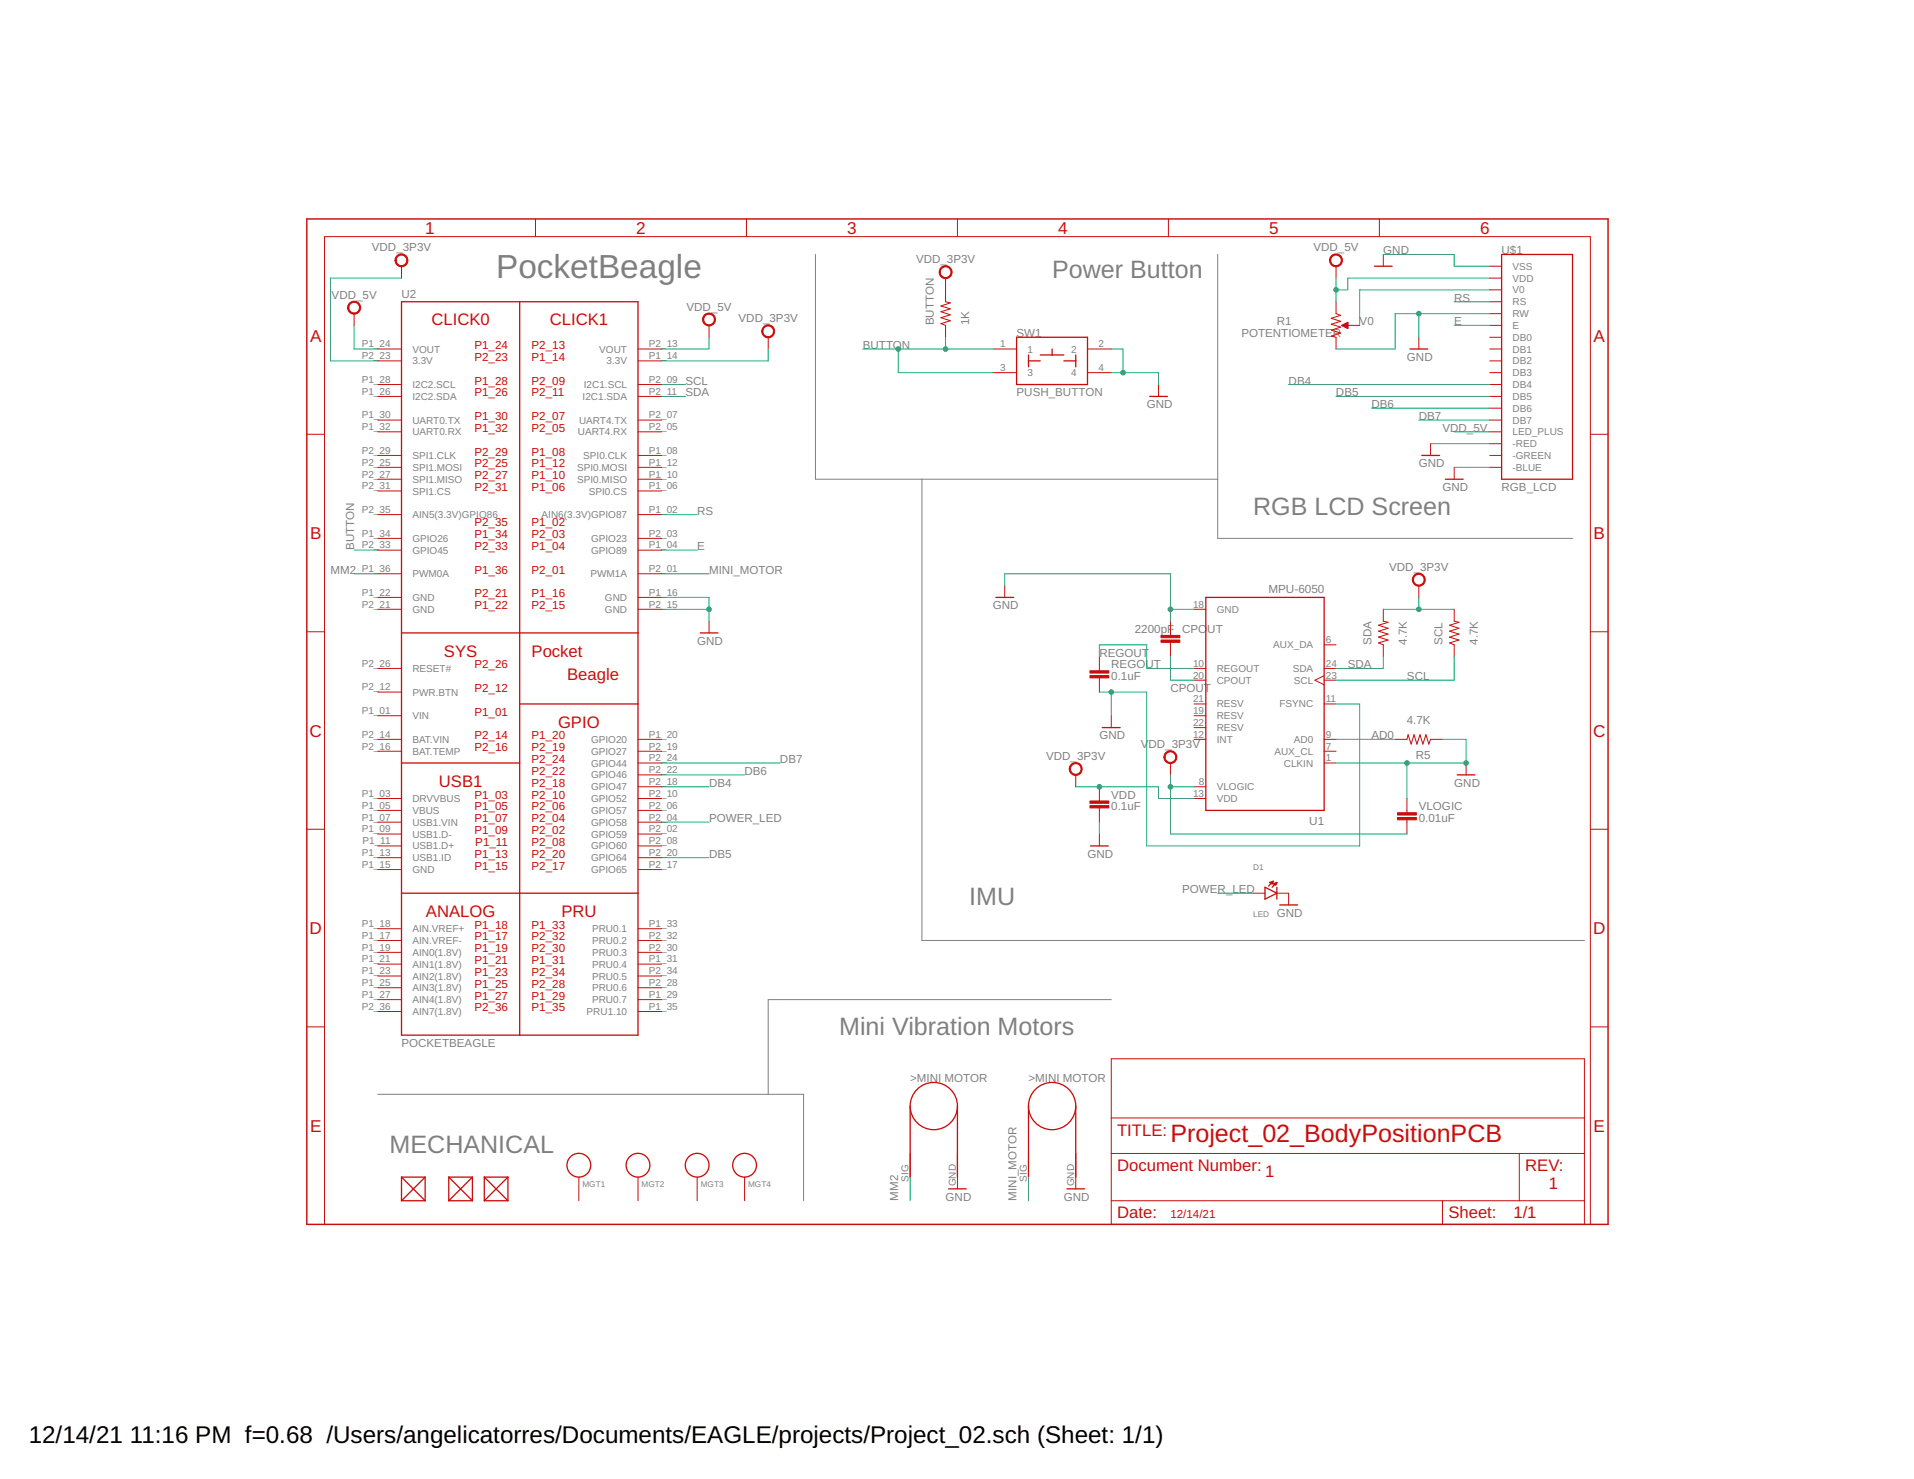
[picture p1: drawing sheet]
<svg xmlns="http://www.w3.org/2000/svg" width="279mm" height="216mm" viewBox="0 0 279 216" stroke-linecap="round" stroke-linejoin="round" font-family="sans-serif">
<path d="M119 37.1v32.9h58.8M177.8 37.1v41.5h51.8M134.6 70v67.3h96.7M55.1 159.7h62.2v15.6M162.2 145.9h-50.1v13.8" fill="none" stroke="#808080" stroke-width=".15"/>
<g fill="none" stroke="#c90d0c" stroke-width=".19">
<path d="M200.6 38.9h2.6M219.2 37.1h10.4v32.9h-10.4zM58.6 44h34.5v107.1h-34.5zM75.9 44v107.1M148.4 49.2h10.3v6.9h-10.3zM150.1 52.7h1.7M150.1 51.8v1.8M151.8 51.8h3.5M153.6 50.9v.9M155.3 52.7h1.7M157 51.8v1.8M167.8 57.9h2.6"/>
<path d="M195.9 47.5l.8-.4v.8zM195.9 47.5h.8M196.1 47.4h.6M196.2 47.7h.5M196.4 47.2h.3M196.5 47.8h.2M196.7 47.1h.1M205.8 50.9h2.6M207.5 66.5h2.6M211 70h2.6M58.6 92.4h34.5M102.2 92.4h2.6"/>
<path d="M145.4 87.2h2.6M176 87.2h17.3v31.1h-17.3zM58.6 111.4h17.3M75.9 102.8h17.2M160.9 106.2h2.6M212.7 113.1h2.6M58.6 130.4h34.5M159.2 123.5h2.6M184.7 129.5l1.7 .9-1.7 .9zM185.4 128.8h.4M185.7 129h.1M185.7 128.7h.1"/>
<path d="M185.9 128.7l-.7 .6M185.9 128.7l-.5 .1 .3 .2M185.9 128.7l-.2 .3M185.9 129l.5-.2-.2 .4zM185.9 129h.4M186.1 129.1h.1M186.4 128.8h.1M186.4 129.5v1.8M186.4 128.8l-.7 .7M186.8 132.1h2.6M58.6 171.8v3.5M58.6 171.8l3.5 3.5"/>
<path d="M58.6 171.8h3.5M58.6 175.3h3.5M62.1 171.8l-3.5 3.5M62.1 171.8v3.5M65.5 171.8h3.5M65.5 175.3h3.5M65.5 171.8l3.5 3.5M65.5 171.8v3.5M69 171.8l-3.5 3.5M69 171.8v3.5M70.7 171.8h3.4M70.7 175.3h3.4"/>
<path d="M70.7 171.8l3.4 3.5M70.7 171.8v3.5M74.1 171.8l-3.4 3.5M74.1 171.8v3.5M132.9 161.5v10.3M138.5 173.5h2.6M139.8 161.5v10.3M150.1 161.5v10.3M155.7 173.5h2.6M157 161.5v10.3"/>
<circle cx="84.5" cy="170.1" r="1.74"/>
<circle cx="93.1" cy="170.1" r="1.74"/>
<circle cx="101.8" cy="170.1" r="1.74"/>
<circle cx="108.7" cy="170.1" r="1.74"/>
<circle cx="136.3" cy="161.5" r="3.5"/>
<circle cx="153.6" cy="161.5" r="3.5"/>
</g>
<g fill="none" stroke="#c90d0c" stroke-width=".15">
<path d="M58.6 38.9v1.7M78.2 32v2.5M109 32v2.5M139.8 32v2.5M170.6 32v2.5M195 38.9v1.7M201.4 32v2.5M201.9 37.1v1.8M217.5 38.9h1.7M51.7 45.8v1.7M55.1 52.7h3.5M55.1 50.9h3.5"/>
<path d="M55.1 57.9h3.5M55.1 56.1h3.5M93.1 52.7h3.5M93.1 50.9h3.5M93.1 57.9h3.5M93.1 56.1h3.5M103.5 47.5v1.7M112.1 49.2v1.7M138 40.6v3.4l.7 .2-1.3 .5 1.3 .4-1.3 .4 1.3 .5-1.3 .4 1.3 .4-1.3 .4 .6 .3v1.7M144.9 50.9h3.5M144.9 54.4h3.5M158.7 50.9h3.5"/>
<path d="M158.7 54.4h3.5M169.1 56.1v1.8M195 44v1.8l.7 .2-1.4 .5 1.4 .4-1.4 .4 1.4 .5-1.4 .4 1.4 .4-1.4 .5 .7 .1v1.7M196.7 47.5h1.8M207.1 49.2v1.7M217.5 52.7h1.7M217.5 50.9h1.7M217.5 57.9h1.7M217.5 56.1h1.7M217.5 47.5h1.7M217.5 54.4h1.7M217.5 40.6h1.7"/>
<path d="M217.5 42.3h1.7M217.5 44h1.7M217.5 45.8h1.7M217.5 49.2h1.7M217.5 59.6h1.7M44.8 63.4h2.6M55.1 75.1h3.5M55.1 71.7h3.5M55.1 66.5h3.5M55.1 70h3.5M55.1 68.2h3.5M55.1 61.3h3.5"/>
<path d="M55.1 63h3.5M55.1 78.6h3.5M93.1 75.1h3.5M93.1 71.7h3.5M93.1 66.5h3.5M93.1 70h3.5M93.1 68.2h3.5M93.1 61.3h3.5M93.1 63h3.5M93.1 78.6h3.5M208.8 64.8v1.7M212.3 68.2v1.8"/>
<path d="M217.5 66.5h1.7M217.5 68.2h1.7M217.5 61.3h1.7M217.5 63h1.7M217.5 64.8h1.7M232.2 63.4h2.5M44.8 92.2h2.6M55.1 97.6h3.5M55.1 88.9h3.5M55.1 80.3h3.5M55.1 87.2h3.5M55.1 83.8h3.5"/>
<path d="M93.1 88.9h3.5M93.1 80.3h3.5M93.1 87.2h3.5M93.1 83.8h3.5M103.5 90.7v1.7M146.7 85.5v1.7M160.5 95.8v2.1M160.5 99v2M170.9 90.7v2M170.9 93.8v2M174.3 99.3h1.7M174.3 97.6h1.7"/>
<path d="M174.3 88.9h1.7M193.3 98.6l-1.4 .7 1.4 .7M193.3 99.3h1.7M193.3 94.1h1.7M193.3 97.6h1.7M201.9 88.9v1.8l.7 .1-1.4 .5 1.4 .4-1.4 .4 1.4 .5-1.4 .4 1.4 .4-1.4 .5 .7 .2v1.7M207.1 85.5v1.7M212.3 88.9v1.8l.7 .1-1.4 .5 1.4 .4-1.4 .4 1.4 .5-1.4 .4 1.4 .4-1.4 .5 .7 .2v1.7M232.2 92.2h2.5M55.1 109.7h3.5M55.1 107.9h3.5M55.1 116.6h3.5"/>
<path d="M55.1 104.5h3.5M55.1 118.3h3.5M55.1 101h3.5M93.1 111.4h3.5M93.1 109.7h3.5M93.1 107.9h3.5M93.1 114.9h3.5M93.1 116.6h3.5M93.1 118.3h3.5M93.1 113.1h3.5M157 113.1v1.8M160.5 114.9v2"/>
<path d="M160.5 117.9v2.1M162.2 104.5v1.7M170.9 111.4v1.7M174.3 107.9h1.7M174.3 102.8h1.7M174.3 106.2h1.7M174.3 114.9h1.7M174.3 116.6h1.7M174.3 104.5h1.7M193.3 111.4h1.7M193.3 109.7h1.7M193.3 107.9h1.7"/>
<path d="M193.3 102.8h1.7M203.7 107.9h1.7l.1-.6 .5 1.3 .4-1.3 .4 1.3 .5-1.3 .4 1.3 .5-1.3 .4 1.3 .2-.7h1.8M205.4 116.6v2M205.4 119.7v2.1M214 111.4v1.7M44.8 121.1h2.6M55.1 120h3.5M55.1 121.8h3.5M55.1 123.5h3.5M55.1 125.2h3.5M55.1 126.9h3.5M55.1 137.3h3.5"/>
<path d="M55.1 139h3.5M55.1 135.6h3.5M93.1 120h3.5M93.1 121.8h3.5M93.1 123.5h3.5M93.1 125.2h3.5M93.1 126.9h3.5M93.1 137.3h3.5M93.1 139h3.5M93.1 135.6h3.5M160.5 121.8v1.7M182.9 130.4h1.8"/>
<path d="M186.4 130.4h1.7v1.7M232.2 121.1h2.5M44.8 149.9h2.6M55.1 140.7h3.5M55.1 142.5h3.5M55.1 144.2h3.5M55.1 145.9h3.5M55.1 147.7h3.5M93.1 140.7h3.5M93.1 142.5h3.5M93.1 144.2h3.5M93.1 145.9h3.5"/>
<path d="M93.1 147.7h3.5M162.2 154.6h69.1v24.1h-69.1zM232.2 149.9h2.5M47.4 178.7v-144.2h184.8v144.2M84.5 171.8v3.5M93.1 171.8v3.5M101.8 171.8v3.5M108.7 171.8v3.5M132.9 168.4v3.4M139.8 168.4v5.1M150.1 168.4v3.4M157 168.4v5.1"/>
<path d="M162.2 168.4h69.1M162.2 175.3h69.1M162.2 163.2h69.1M210.6 175.3v3.4M221.8 168.4v6.9"/>
</g>
<path d="M44.8 32h189.9v146.7h-189.9z" fill="none" stroke="#c90d0c" stroke-width=".21"/>
<g fill="#c90d0c" stroke="#c90d0c" stroke-width=".15">
<path d="M159.1 97.9h2.8v.4h-2.8z"/>
<path d="M159.1 98.6h2.8v.4h-2.8z"/>
<path d="M159.1 116.9h2.8v.4h-2.8z"/>
<path d="M159.1 117.6h2.8v.3h-2.8z"/>
<path d="M169.5 92.8h2.7v.3h-2.7z"/>
<path d="M169.5 93.4h2.7v.4h-2.7z"/>
<path d="M204 118.6h2.8v.4h-2.8z"/>
<path d="M204 119.3h2.8v.4h-2.8z"/>
</g>
<g fill="#c90d0c" stroke="#c90d0c" stroke-width=".15">
<path d="M102.9 45.9a.95 .95 0 0 1 1.5 .3 .95 .95 0 0 1-.7 1.4 .95 .95 0 0 1-1.1-1h.1a.78 .78 0 0 1 1.1-.7 .78 .78 0 0 1 .2 1.3 .78 .78 0 0 1-1.2-.3l-.1-.3h-.1v-.2z" fill-rule="evenodd"/>
<path d="M111.5 47.6a.94 .94 0 0 1 1.5 .4 .94 .94 0 0 1-.7 1.3 .94 .94 0 0 1-1.1-.9h.2a.78 .78 0 0 1 1-.8 .78 .78 0 0 1 .3 1.3 .78 .78 0 0 1-1.3-.3v-.2h-.2v-.3z" fill-rule="evenodd"/>
<path d="M194.4 37.3a.95 .95 0 0 1 1.5 .3 .95 .95 0 0 1-.7 1.3 .95 .95 0 0 1-1.1-.9h.1a.78 .78 0 0 1 1.1-.7 .78 .78 0 0 1 .3 1.2 .78 .78 0 0 1-1.3-.3l-.1-.2h-.1v-.3z" fill-rule="evenodd"/>
<path d="M156.4 111.5a.95 .95 0 0 1 1.5 .3 .95 .95 0 0 1-.7 1.4 .95 .95 0 0 1-1.1-1h.2a.78 .78 0 0 1 1-.7 .78 .78 0 0 1 .3 1.3 .78 .78 0 0 1-1.3-.3v-.3h-.2v-.2z" fill-rule="evenodd"/>
<path d="M206.5 83.9a.95 .95 0 0 1 1.5 .3 .95 .95 0 0 1-.7 1.4 .95 .95 0 0 1-1.1-1h.1a.78 .78 0 0 1 1.1-.7 .78 .78 0 0 1 .2 1.3 .78 .78 0 0 1-1.2-.3l-.1-.3h-.1v-.3z" fill-rule="evenodd"/>
<path d="M170.1 110a.95 .95 0 0 1 1.5-.1 .95 .95 0 0 1-.4 1.5 .95 .95 0 0 1-1.3-.9h.2a.78 .78 0 0 1 1.1-.6 .78 .78 0 0 1 .1 1.3 .78 .78 0 0 1-1.2-.4v-.3h-.2z" fill-rule="evenodd"/>
<path d="M51.1 44.2a.95 .95 0 0 1 1.5 .3 .95 .95 0 0 1-.7 1.4 .95 .95 0 0 1-1.2-1h.2a.78 .78 0 0 1 1.2-.6 .78 .78 0 0 1 .1 1.3 .78 .78 0 0 1-1.3-.5v-.2h-.2l.1-.3z" fill-rule="evenodd"/>
<path d="M58 37.3a.95 .95 0 0 1 1.5 .3 .95 .95 0 0 1-.7 1.3 .95 .95 0 0 1-1.1-.9h.1a.78 .78 0 0 1 1.1-.7 .78 .78 0 0 1 .2 1.2 .78 .78 0 0 1-1.2-.3l-.1-.2h-.1v-.3z" fill-rule="evenodd"/>
<path d="M137.4 39a.95 .95 0 0 1 1.5 .3 .95 .95 0 0 1-.6 1.3 .95 .95 0 0 1-1.2-.9h.2a.78 .78 0 0 1 1.1-.6 .78 .78 0 0 1 .1 1.3 .78 .78 0 0 1-1.2-.4v-.3h-.2l.1-.5z" fill-rule="evenodd"/>
</g>
<g fill="none" stroke="#0dab76" stroke-width=".15">
<path d="M201.9 37.1h10.4v1.8h5.2M51.7 47.5v3.4h3.4M58.6 40.6h-10.4v12.1h6.9M96.6 56.1h3.5M96.6 57.9h3.5M103.5 49.2v1.7h-6.9M112.1 50.9v1.8h-15.5M125.9 50.9h19M131.1 50.9v3.5h13.8M138 49.2v1.7M162.2 50.9h1.7v3.5M162.2 54.4h6.9v1.7"/>
<path d="M188.1 56.1h29.4M195 40.6v3.4M195 57.9h22.5M200.2 59.6h17.3M207.1 45.8v3.4M212.3 44h5.2M212.3 47.5h5.2M217.5 45.8h-13.8v5.1h-8.7M217.5 40.6h-20.8v1.7h-1.7M217.5 42.3h-19v5.2M96.6 75.1h5.2M207.1 61.3h10.4"/>
<path d="M208.8 64.8h8.7M212.3 63h5.2M212.3 68.2h5.2M51.7 83.8h3.4M51.7 80.3h3.4M96.6 87.2h6.9v3.5M96.6 88.9h6.9M96.6 83.8h6.9M96.6 80.3h5.2M146.7 85.5v-1.7h24.2v6.9M160.5 95.8v-1.7h6.9v3.5h6.9M170.9 88.9h3.4"/>
<path d="M170.9 95.8v3.5h3.4M201.9 88.9h10.4M201.9 95.8v1.8h-6.9M207.1 87.2v1.7M212.3 95.8v3.5h-17.3M96.6 111.4h17.3M96.6 114.9h6.9M96.6 113.1h12.1M157 114.9h12.1v1.7h5.2M160.5 101h6.9v22.5h31.1v-20.7h-3.5M162.2 101v3.5M170.9 113.1v8.7h34.5"/>
<path d="M170.9 114.9h3.4M195 107.9h8.7M205.4 111.4v5.2M210.6 107.9h3.4v3.5h-19M96.6 125.2h6.9M96.6 120h6.9M160.5 120v1.8M177.8 130.4h5.1M132.9 171.8v3.5M150.1 171.8v3.5"/>
</g>
<g fill="#0dab76" stroke="#0dab76" stroke-width=".15">
<circle cx="195" cy="42.3" r=".34"/>
<circle cx="163.9" cy="54.4" r=".34"/>
<circle cx="103.5" cy="88.9" r=".34"/>
<circle cx="207.1" cy="45.8" r=".34"/>
<circle cx="162.2" cy="101" r=".34"/>
<circle cx="170.9" cy="88.9" r=".34"/>
<circle cx="205.4" cy="111.4" r=".34"/>
<circle cx="214" cy="111.4" r=".34"/>
<circle cx="160.5" cy="114.9" r=".34"/>
<circle cx="207.1" cy="88.9" r=".34"/>
<circle cx="170.9" cy="114.9" r=".34"/>
<circle cx="138" cy="50.9" r=".34"/>
<circle cx="131.1" cy="50.9" r=".34"/>
</g>
<text font-size="4.9" fill="#808080" x="72.4" y="40.6">PocketBeagle</text>
<g font-size="3.7" fill="#808080">
<text x="153.6" y="40.6">Power Button</text>
<text x="182.9" y="75.1">RGB LCD Screen</text>
<text x="141.5" y="132.1">IMU</text>
<text x="122.5" y="151.1">Mini Vibration Motors</text>
<text x="56.9" y="168.4">MECHANICAL</text>
</g>
<text font-size="3.7" fill="#c90d0c" x="170.8" y="166.6">Project_02_BodyPositionPCB</text>
<g font-size="3.5">
<text x="4.2" y="210.7">12/14/21</text>
<text x="18.9" y="210.7">11:16 PM f=0.68 /Users/angelicatorres/Documents/EAGLE/projects/Project_02.sch (Sheet: 1/1)</text>
</g>
<g font-size="2.5" fill="#c90d0c">
<text x="62.1" y="34.1">1</text>
<text x="92.9" y="34.1">2</text>
<text x="123.7" y="34.1">3</text>
<text x="154.5" y="34.1">4</text>
<text x="185.3" y="34.1">5</text>
<text x="216.1" y="34.1">6</text>
<text x="45.3" y="49.9">A</text>
<text x="232.6" y="49.9">A</text>
<text x="45.3" y="78.7">B</text>
<text x="232.6" y="78.7">B</text>
<text x="45.2" y="107.5">C</text>
<text x="232.6" y="107.5">C</text>
<text x="45.2" y="136.4">D</text>
<text x="232.6" y="136.4">D</text>
<text x="45.3" y="165.2">E</text>
<text x="232.6" y="165.2">E</text>
</g>
<g font-size="2.4" fill="#c90d0c">
<text x="63" y="47.5">CLICK0</text>
<text x="80.3" y="47.5">CLICK1</text>
<text x="64.8" y="95.8">SYS</text>
<text x="77.6" y="95.8">Pocket</text>
<text x="82.8" y="99.3">Beagle</text>
<text x="81.5" y="106.2">GPIO</text>
<text x="64.1" y="114.8">USB1</text>
<text x="62.2" y="133.8">ANALOG</text>
<text x="81.9" y="133.8">PRU</text>
<text x="163.1" y="165.8">TITLE:</text>
<text x="163.1" y="171">Document Number:</text>
<text x="184.7" y="171.8">1</text>
<text x="222.7" y="171">REV:</text>
<text x="226.1" y="173.6">1</text>
<text x="163.1" y="177.9">Date:</text>
<text x="211.4" y="177.9">Sheet:</text>
<text x="220.9" y="177.9">1/1</text>
</g>
<g font-size="1.7" fill="#808080">
<text x="54.3" y="36.7">VDD_3P3V</text>
<text x="133.7" y="38.4">VDD_3P3V</text>
<text x="191.7" y="36.7">VDD_5V</text>
<text x="201.9" y="37.1">GND</text>
<text x="219.2" y="37.1">U$1</text>
<text x="48.4" y="43.6">VDD_5V</text>
<text x="58.6" y="43.5">U2</text>
<text x="100.2" y="45.3">VDD_5V</text>
<text x="107.8" y="47.1">VDD_3P3V</text>
<text x="136.3" y="47.5" transform="rotate(-90 136.3 47.5)">BUTTON</text>
<text x="141.5" y="47.5" transform="rotate(-90 141.5 47.5)">1K</text>
<text x="186.4" y="47.5">R1</text>
<text x="198.5" y="47.5">V0</text>
<text x="212.3" y="44">RS</text>
<text x="212.3" y="47.5">E</text>
<text x="125.9" y="51">BUTTON</text>
<text x="148.4" y="49.2">SW1</text>
<text x="181.2" y="49.2">POTENTIOMETER</text>
<text x="205.4" y="52.7">GND</text>
<text x="100" y="57.9">SDA</text>
<text x="100" y="56.1">SCL</text>
<text x="148.4" y="57.9">PUSH_BUTTON</text>
<text x="167.4" y="59.6">GND</text>
<text x="188.1" y="56.1">DB4</text>
<text x="195" y="57.9">DB5</text>
<text x="200.2" y="59.6">DB6</text>
<text x="207.1" y="61.3">DB7</text>
<text x="210.6" y="63">VDD_5V</text>
<text x="207.1" y="68.2">GND</text>
<text x="210.6" y="71.7">GND</text>
<text x="219.2" y="71.7">RGB_LCD</text>
<text x="101.8" y="75.1">RS</text>
<text x="48.2" y="83.8">MM2</text>
<text x="51.7" y="80.3" transform="rotate(-90 51.7 80.3)">BUTTON</text>
<text x="101.8" y="80.3">E</text>
<text x="103.5" y="83.8">MINI_MOTOR</text>
<text x="202.8" y="83.3">VDD_3P3V</text>
<text x="144.9" y="88.9">GND</text>
<text x="185.2" y="86.6">MPU-6050</text>
<text x="101.8" y="94.1">GND</text>
<text x="160.5" y="95.8">REGOUT</text>
<text x="165.7" y="92.4">2200pF CPO</text>
<text x="176.2" y="92.4">UT</text>
<text x="200.2" y="94.1" transform="rotate(-90 200.2 94.1)">SDA</text>
<text x="205.4" y="94.1" transform="rotate(-90 205.4 94.1)">4.7K</text>
<text x="210.6" y="94.1" transform="rotate(-90 210.6 94.1)">SCL</text>
<text x="215.7" y="94.1" transform="rotate(-90 215.7 94.1)">4.7K</text>
<text x="162.2" y="99.3">0.1uF</text>
<text x="162.2" y="97.6">REGOUT</text>
<text x="170.8" y="101">CPOUT</text>
<text x="196.7" y="97.6">SDA</text>
<text x="205.4" y="99.3">SCL</text>
<text x="160.5" y="107.9">GND</text>
<text x="200.2" y="107.9">AD0</text>
<text x="205.3" y="105.7">4.7K</text>
<text x="108.7" y="113.1">DB6</text>
<text x="113.9" y="111.4">DB7</text>
<text x="152.7" y="110.9">VDD_3P3V</text>
<text x="166.5" y="109.2">V</text>
<text x="167.7" y="109.2">DD_3P3V</text>
<text x="206.7" y="110.9">R5</text>
<text x="103.5" y="114.8">DB4</text>
<text x="162.2" y="118.3">0.1uF</text>
<text x="162.2" y="116.6">VDD</text>
<text x="207.1" y="118.3">VLOGIC</text>
<text x="212.3" y="114.8">GND</text>
<text x="103.5" y="125.2">DB5</text>
<text x="103.5" y="120">POWER_LED</text>
<text x="158.8" y="125.2">GND</text>
<text x="191.1" y="120.4">U1</text>
<text x="207.1" y="120">0.01uF</text>
<text x="172.6" y="130.4">POWER_LED</text>
<text x="186.4" y="133.8">GND</text>
<text x="58.6" y="152.8">POCKETBEAGLE</text>
<text x="132.9" y="158">&gt;MINI MOTOR</text>
<text x="150.1" y="158">&gt;MINI MOTOR</text>
<text x="131.1" y="175.3" transform="rotate(-90 131.1 175.3)">MM2</text>
<text x="138" y="175.3">GND</text>
<text x="148.4" y="175.3" transform="rotate(-90 148.4 175.3)">MINI_MOTOR</text>
<text x="155.3" y="175.3">GND</text>
</g>
<g font-size="1.7" fill="#c90d0c">
<text x="69.3" y="51">P1_24</text>
<text x="69.3" y="52.7">P2_23</text>
<text x="77.6" y="52.7">P1_14</text>
<text x="77.6" y="51">P2_13</text>
<text x="69.3" y="57.9">P1_26</text>
<text x="69.3" y="56.1">P1_28</text>
<text x="77.6" y="56.1">P2_09</text>
<text x="77.6" y="57.9">P2_11</text>
<text x="69.3" y="63">P1_32</text>
<text x="69.3" y="61.3">P1_30</text>
<text x="77.6" y="61.3">P2_07</text>
<text x="77.6" y="63">P2_05</text>
<text x="69.3" y="68.2">P2_25</text>
<text x="69.3" y="69.9">P2_27</text>
<text x="69.3" y="66.5">P2_29</text>
<text x="69.3" y="71.7">P2_31</text>
<text x="77.6" y="71.7">P1_06</text>
<text x="77.6" y="66.5">P1_08</text>
<text x="77.6" y="68.2">P1_12</text>
<text x="77.6" y="69.9">P1_10</text>
<text x="69.3" y="76.9">P2_35</text>
<text x="77.6" y="76.9">P1_02</text>
<text x="69.3" y="78.6">P1_34</text>
<text x="69.3" y="83.8">P1_36</text>
<text x="69.3" y="80.3">P2_33</text>
<text x="77.6" y="83.8">P2_01</text>
<text x="77.6" y="80.3">P1_04</text>
<text x="77.6" y="78.6">P2_03</text>
<text x="69.3" y="88.9">P1_22</text>
<text x="69.3" y="87.2">P2_21</text>
<text x="77.6" y="87.2">P1_16</text>
<text x="77.6" y="88.9">P2_15</text>
<text x="69.3" y="97.6">P2_26</text>
<text x="69.3" y="101">P2_12</text>
<text x="69.3" y="104.5">P1_01</text>
<text x="69.3" y="107.9">P2_14</text>
<text x="77.6" y="107.9">P1_20</text>
<text x="69.3" y="109.7">P2_16</text>
<text x="77.6" y="109.7">P2_19</text>
<text x="77.6" y="113.1">P2_22</text>
<text x="77.6" y="111.4">P2_24</text>
<text x="69.3" y="116.6">P1_03</text>
<text x="69.3" y="118.3">P1_05</text>
<text x="77.6" y="118.3">P2_06</text>
<text x="77.6" y="116.6">P2_10</text>
<text x="77.6" y="114.8">P2_18</text>
<text x="69.3" y="120">P1_07</text>
<text x="69.3" y="121.7">P1_09</text>
<text x="69.3" y="125.2">P1_13</text>
<text x="69.4" y="123.5">P1_11</text>
<text x="77.6" y="121.7">P2_02</text>
<text x="77.6" y="123.5">P2_08</text>
<text x="77.6" y="120">P2_04</text>
<text x="77.6" y="125.2">P2_20</text>
<text x="69.3" y="126.9">P1_15</text>
<text x="77.6" y="126.9">P2_17</text>
<text x="69.3" y="137.3">P1_17</text>
<text x="69.3" y="135.6">P1_18</text>
<text x="77.6" y="135.6">P1_33</text>
<text x="77.6" y="137.3">P2_32</text>
<text x="69.3" y="139">P1_19</text>
<text x="69.3" y="140.7">P1_21</text>
<text x="69.3" y="142.5">P1_23</text>
<text x="77.6" y="140.7">P1_31</text>
<text x="77.6" y="139">P2_30</text>
<text x="77.6" y="142.5">P2_34</text>
<text x="69.3" y="144.2">P1_25</text>
<text x="69.3" y="145.9">P1_27</text>
<text x="69.3" y="147.7">P2_36</text>
<text x="77.6" y="145.9">P1_29</text>
<text x="77.6" y="147.7">P1_35</text>
<text x="77.6" y="144.2">P2_28</text>
<text x="170.8" y="177.9">12/14/21</text>
</g>
<g font-size="1.5" fill="#808080">
<text x="220.8" y="39.4">VSS</text>
<text x="220.8" y="41.1">VDD</text>
<text x="220.8" y="42.8">V0</text>
<text x="220.8" y="44.6">RS</text>
<text x="220.8" y="46.3">RW</text>
<text x="52.8" y="50.7">P1_24</text>
<text x="52.8" y="52.4">P2_23</text>
<text x="60.2" y="51.5">VOUT</text>
<text x="60.2" y="53.2">3.3V</text>
<text x="87.5" y="51.5">VOUT</text>
<text x="88.5" y="53.2">3.3V</text>
<text x="94.7" y="52.4">P1_14</text>
<text x="94.7" y="50.7">P2_13</text>
<text x="146" y="50.7">1</text>
<text x="150" y="51.5">1</text>
<text x="156.4" y="51.5">2</text>
<text x="160.3" y="50.7">2</text>
<text x="220.8" y="48">E</text>
<text x="220.8" y="49.7">DB0</text>
<text x="220.8" y="51.5">DB1</text>
<text x="220.8" y="53.2">DB2</text>
<text x="52.8" y="57.6">P1_26</text>
<text x="52.8" y="55.9">P1_28</text>
<text x="60.2" y="58.4">I2C2.SDA</text>
<text x="60.2" y="56.7">I2C2.SCL</text>
<text x="85.1" y="58.4">I2C1.SDA</text>
<text x="85.2" y="56.7">I2C1.SCL</text>
<text x="94.7" y="55.9">P2_09</text>
<text x="94.7" y="57.6">P2_11</text>
<text x="146" y="54.2">3</text>
<text x="150" y="54.9">3</text>
<text x="156.4" y="54.9">4</text>
<text x="160.3" y="54.2">4</text>
<text x="220.8" y="54.9">DB3</text>
<text x="220.8" y="56.7">DB4</text>
<text x="220.8" y="58.4">DB5</text>
<text x="52.8" y="61.1">P1_30</text>
<text x="52.8" y="62.8">P1_32</text>
<text x="60.2" y="61.8">UART0.TX</text>
<text x="60.2" y="63.6">UART0.RX</text>
<text x="84.4" y="63.6">UART4.RX</text>
<text x="84.5" y="61.8">UART4.TX</text>
<text x="94.7" y="62.8">P2_05</text>
<text x="94.7" y="61.1">P2_07</text>
<text x="220.8" y="60.1">DB6</text>
<text x="220.8" y="61.8">DB7</text>
<text x="220.8" y="63.6">LED_PLUS</text>
<text x="220.8" y="65.3">-RED</text>
<text x="52.8" y="68">P2_25</text>
<text x="52.8" y="69.7">P2_27</text>
<text x="52.8" y="66.3">P2_29</text>
<text x="52.8" y="71.4">P2_31</text>
<text x="60.2" y="68.7">SPI1.MOSI</text>
<text x="60.2" y="70.5">SPI1.MISO</text>
<text x="60.2" y="67">SPI1.CLK</text>
<text x="84.2" y="70.5">SPI0.MISO</text>
<text x="84.2" y="68.7">SPI0.MOSI</text>
<text x="85.1" y="67">SPI0.CLK</text>
<text x="94.7" y="71.4">P1_06</text>
<text x="94.7" y="66.3">P1_08</text>
<text x="94.7" y="69.7">P1_10</text>
<text x="94.7" y="68">P1_12</text>
<text x="220.8" y="67">-GREEN</text>
<text x="220.8" y="68.7">-BLUE</text>
<text x="52.8" y="74.9">P2_35</text>
<text x="60.2" y="72.2">SPI1.CS</text>
<text x="60.2" y="75.6">AIN5(3.3V)GPIO86</text>
<text x="79.1" y="75.6">AIN6(3.3V)GPIO87</text>
<text x="85.9" y="72.2">SPI0.CS</text>
<text x="94.7" y="74.9">P1_02</text>
<text x="52.8" y="78.3">P1_34</text>
<text x="52.8" y="83.5">P1_36</text>
<text x="52.8" y="80.1">P2_33</text>
<text x="60.2" y="79.1">GPIO26</text>
<text x="60.2" y="80.8">GPIO45</text>
<text x="86.3" y="80.8">GPIO89</text>
<text x="86.3" y="79.1">GPIO23</text>
<text x="94.7" y="80.1">P1_04</text>
<text x="94.7" y="83.5">P2_01</text>
<text x="94.7" y="78.3">P2_03</text>
<text x="52.8" y="87">P1_22</text>
<text x="52.8" y="88.7">P2_21</text>
<text x="60.2" y="87.7">GND</text>
<text x="60.2" y="84.3">PWM0A</text>
<text x="60.2" y="89.5">GND</text>
<text x="86.2" y="84.3">PWM1A</text>
<text x="88.3" y="87.7">GND</text>
<text x="88.3" y="89.5">GND</text>
<text x="94.7" y="87">P1_16</text>
<text x="94.7" y="88.7">P2_15</text>
<text x="174.2" y="88.7">18</text>
<text x="177.6" y="89.5">GND</text>
<text x="185.9" y="94.6">AUX_DA</text>
<text x="193.5" y="93.9">6</text>
<text x="52.8" y="100.8">P2_12</text>
<text x="52.8" y="97.3">P2_26</text>
<text x="60.2" y="101.5">PWR.BTN</text>
<text x="60.2" y="98.1">RESET#</text>
<text x="174.2" y="97.3">10</text>
<text x="174.2" y="99.1">20</text>
<text x="177.6" y="98.1">REGOUT</text>
<text x="177.6" y="99.8">CPOUT</text>
<text x="188.7" y="98.1">SDA</text>
<text x="188.9" y="99.8">SCL</text>
<text x="193.5" y="99.1">23</text>
<text x="193.5" y="97.3">24</text>
<text x="52.8" y="104.2">P1_01</text>
<text x="52.8" y="107.7">P2_14</text>
<text x="60.2" y="105">VIN</text>
<text x="94.7" y="107.7">P1_20</text>
<text x="174.2" y="107.7">12</text>
<text x="174.2" y="106">22</text>
<text x="174.2" y="104.2">19</text>
<text x="174.2" y="102.5">21</text>
<text x="177.6" y="106.7">RESV</text>
<text x="177.6" y="105">RESV</text>
<text x="177.6" y="103.3">RESV</text>
<text x="186.8" y="103.3">FSYNC</text>
<text x="193.5" y="107.7">9</text>
<text x="193.5" y="102.5">11</text>
<text x="52.8" y="109.4">P2_16</text>
<text x="60.2" y="108.5">BAT.VIN</text>
<text x="60.2" y="110.2">BAT.TEMP</text>
<text x="86.3" y="108.5">GPIO20</text>
<text x="86.3" y="110.2">GPIO27</text>
<text x="86.3" y="113.6">GPIO46</text>
<text x="86.3" y="111.9">GPIO44</text>
<text x="94.7" y="109.4">P2_19</text>
<text x="94.7" y="112.9">P2_22</text>
<text x="94.7" y="111.1">P2_24</text>
<text x="177.6" y="108.5">INT</text>
<text x="186" y="110.2">AUX_CL</text>
<text x="187.4" y="111.9">CLKIN</text>
<text x="188.9" y="108.5">AD0</text>
<text x="193.5" y="111.1">1</text>
<text x="193.5" y="109.4">7</text>
<text x="52.8" y="116.3">P1_03</text>
<text x="52.8" y="118.1">P1_05</text>
<text x="52.8" y="119.8">P1_07</text>
<text x="60.2" y="117.1">DRVVBUS</text>
<text x="60.2" y="118.8">VBUS</text>
<text x="86.3" y="118.8">GPIO57</text>
<text x="86.3" y="117.1">GPIO52</text>
<text x="86.3" y="115.4">GPIO47</text>
<text x="94.7" y="119.8">P2_04</text>
<text x="94.7" y="118.1">P2_06</text>
<text x="94.7" y="116.3">P2_10</text>
<text x="94.7" y="114.6">P2_18</text>
<text x="174.2" y="116.3">13</text>
<text x="175" y="114.6">8</text>
<text x="177.6" y="115.4">VLOGIC</text>
<text x="177.6" y="117.1">VDD</text>
<text x="52.8" y="121.5">P1_09</text>
<text x="52.8" y="125">P1_13</text>
<text x="52.9" y="123.2">P1_11</text>
<text x="60.2" y="120.5">USB1.VIN</text>
<text x="60.2" y="122.3">USB1.D-</text>
<text x="60.2" y="124">USB1.D+</text>
<text x="60.2" y="125.7">USB1.ID</text>
<text x="86.3" y="122.3">GPIO59</text>
<text x="86.3" y="120.5">GPIO58</text>
<text x="86.3" y="124">GPIO60</text>
<text x="86.3" y="125.7">GPIO64</text>
<text x="94.7" y="121.5">P2_02</text>
<text x="94.7" y="123.2">P2_08</text>
<text x="94.7" y="125">P2_20</text>
<text x="52.8" y="126.7">P1_15</text>
<text x="60.2" y="127.4">GND</text>
<text x="86.3" y="127.4">GPIO65</text>
<text x="94.7" y="126.7">P2_17</text>
<text x="52.8" y="137">P1_17</text>
<text x="52.8" y="135.3">P1_18</text>
<text x="60.2" y="137.8">AIN.VREF-</text>
<text x="60.2" y="136.1">AIN.VREF+</text>
<text x="86.4" y="136.1">PRU0.1</text>
<text x="86.4" y="137.8">PRU0.2</text>
<text x="94.7" y="135.3">P1_33</text>
<text x="94.7" y="137">P2_32</text>
<text x="52.8" y="138.8">P1_19</text>
<text x="52.8" y="140.5">P1_21</text>
<text x="52.8" y="142.2">P1_23</text>
<text x="52.8" y="144">P1_25</text>
<text x="60.2" y="139.5">AIN0(1.8V)</text>
<text x="60.2" y="141.3">AIN1(1.8V)</text>
<text x="60.2" y="143">AIN2(1.8V)</text>
<text x="86.4" y="141.3">PRU0.4</text>
<text x="86.4" y="139.5">PRU0.3</text>
<text x="86.4" y="143">PRU0.5</text>
<text x="94.7" y="140.5">P1_31</text>
<text x="94.7" y="144">P2_28</text>
<text x="94.7" y="138.8">P2_30</text>
<text x="94.7" y="142.2">P2_34</text>
<text x="52.8" y="145.7">P1_27</text>
<text x="52.8" y="147.4">P2_36</text>
<text x="60.2" y="144.7">AIN3(1.8V)</text>
<text x="60.2" y="146.4">AIN4(1.8V)</text>
<text x="60.2" y="148.2">AIN7(1.8V)</text>
<text x="85.6" y="148.2">PRU1.10</text>
<text x="86.4" y="146.4">PRU0.7</text>
<text x="86.4" y="144.7">PRU0.6</text>
<text x="94.7" y="145.7">P1_29</text>
<text x="94.7" y="147.4">P1_35</text>
<text x="132.6" y="172.5" transform="rotate(-90 132.6 172.5)">SIG</text>
<text x="139.5" y="173.2" transform="rotate(-90 139.5 173.2)">GND</text>
<text x="149.9" y="172.5" transform="rotate(-90 149.9 172.5)">SIG</text>
<text x="156.8" y="173.2" transform="rotate(-90 156.8 173.2)">GND</text>
</g>
<g font-size="1.2" fill="#808080">
<text x="182.9" y="126.9">D1</text>
<text x="182.9" y="133.8">LED</text>
<text x="85" y="173.2">MGT1</text>
<text x="93.7" y="173.2">MGT2</text>
<text x="102.3" y="173.2">MGT3</text>
<text x="109.2" y="173.2">MGT4</text>
</g>
</svg>
